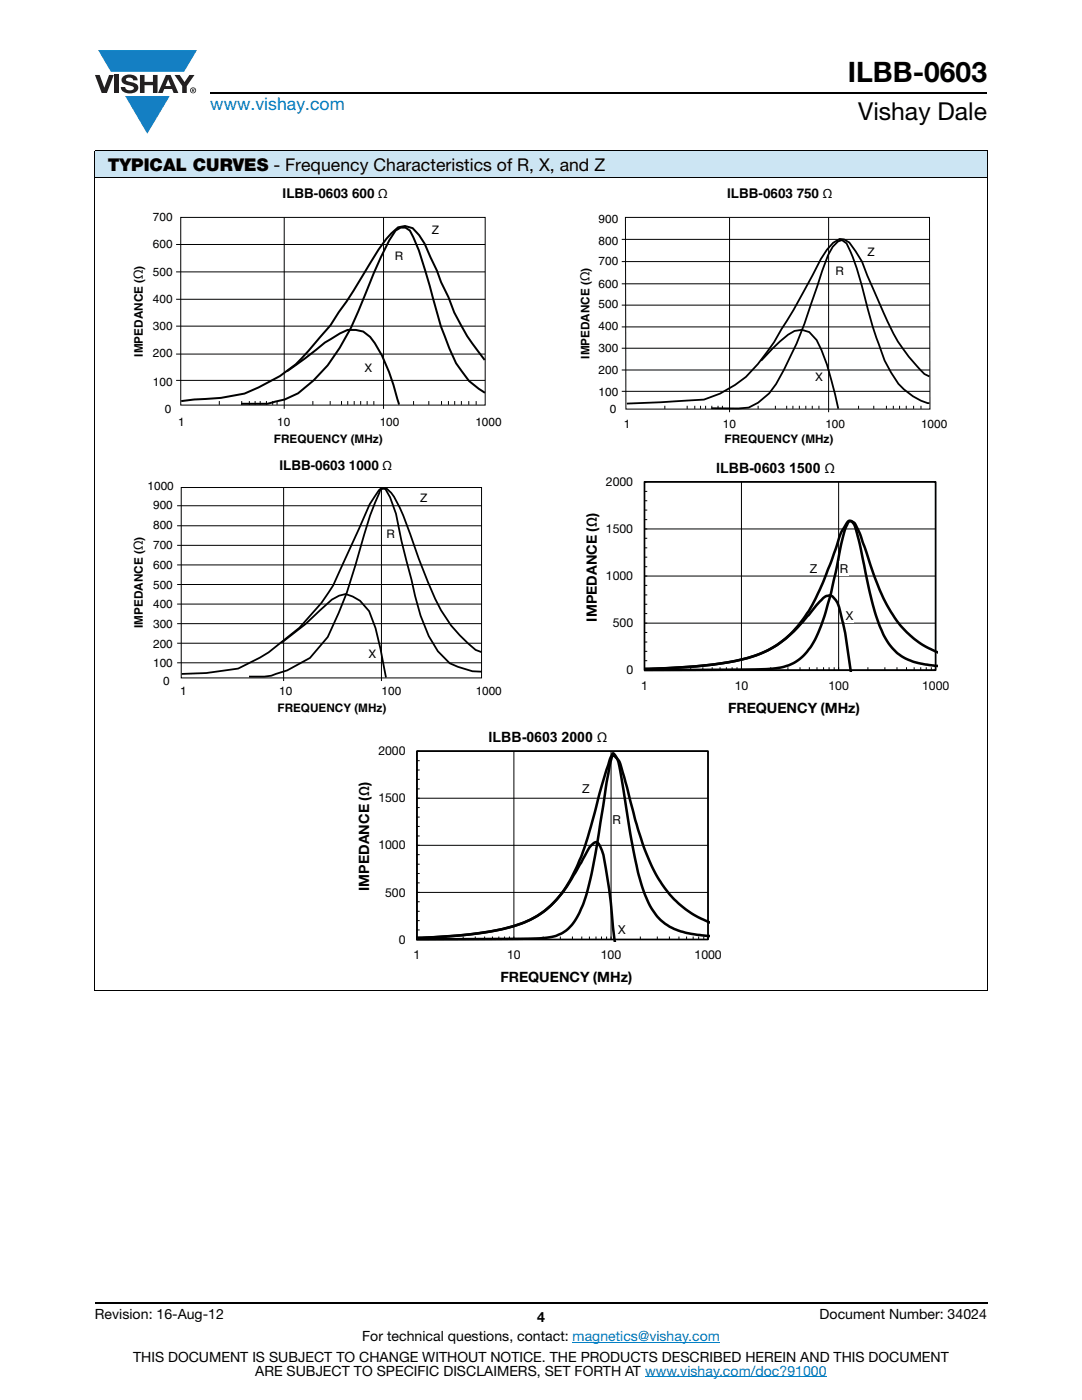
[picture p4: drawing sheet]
<svg xmlns="http://www.w3.org/2000/svg" width="216mm" height="279mm" viewBox="0 0 216 279" stroke-linecap="round" stroke-linejoin="round" font-family="sans-serif">
<g fill="#147fc3">
<path d="M19.6 10h19.7l-2.6 4.3h-1.1h-13.5z"/>
<path d="M25 19.2h8.9l-4.5 7.5z"/>
</g>
<g fill="#231f20">
<path d="M18.9 15h1l.9 2.5 1-2.5h.9l-1.4 3.6h-1z"/>
<path d="M22.9 15h.9v3.6h-.9z"/>
<path d="M24.6 15.3a2.1 2.1 0 0 1 2.8 .3l.1 .4h-.9a.79 .79 0 0 0-.7-.5 .79 .79 0 0 0-.8 .4l.3 .3 1 .2a1.08 1.08 0 0 1 1.2 1 1.08 1.08 0 0 1-1.1 1.2 1.73 1.73 0 0 1-2.4-1.2h.9a.96 .96 0 0 0 .8 .6 .96 .96 0 0 0 .9-.4 1.31 1.31 0 0 0-1.2-.6 1.03 1.03 0 0 1-1.1-.6 1.03 1.03 0 0 1 .2-1.1z"/>
<path d="M27.9 15h.9v1.3h1.7v-1.3h.9v3.6h-.9v-1.6h-1.7v1.6h-.9z"/>
<path d="M34.8 15h1.1l.9 1.4 1-1.4h1l-1.5 2.2v1.4h-.9v-1.4z"/>
<path d="M33.6 15.9l.5 1.3h-1.1zM33.1 15l-1.6 3.6h1l.3-.8h1.5l.3 .8h1l-1.6-3.6z"/>
<path d="M38.1 18a.46 .46 0 0 1 .9 0 .46 .46 0 0 1-.9 0zM37.9 18a.6 .6 0 0 0 1.2 0 .6 .6 0 0 0-1.2 0z"/>
<path d="M38.4 17.8h.2v.2h-.2zM38.3 17.7v.7h.1v-.3l.4 .3-.2-.3 .2-.2-.1-.2z"/>
</g>
<path d="M42 18.6h155M18.9 260h178.1" fill="none" stroke="#000" stroke-width=".36"/>
<path d="M114.3 267.9h29.3M128.7 274.8h36.3" fill="none" stroke="#007ec4" stroke-width=".2"/>
<path d="M18.9 30h178.1v5.5h-178.1z" fill="#cce5f3"/>
<path d="M18.9 30h178.1M18.9 35.5h178.1M18.9 30.1v167.6M197 30.1v167.6M18.9 197.8h178.1" fill="none" stroke="#000" stroke-width=".2"/>
<path d="M26.3 37.1h74.4v51.7h-74.4z" fill="#fff"/>
<g fill="none" stroke="#000" stroke-width=".2">
<path d="M35.1 59.7h61.7M35.1 54.3h61.7M35.1 48.8h61.7M36.1 43.4h60.7v37.4h-60.7zM56.7 43.4v38.2M76.5 43.4v38.2M35.1 75.9h61.7M35.1 70.7h61.7M35.1 65.1h61.7M43.8 80v.8M48.2 80v.8M49.8 80v.8"/>
<path d="M50.9 80v.8M51.9 80v.8M53.2 80v.8M54.4 80v.8M55.3 80v.8M62.4 80v.8M65.9 80v.8M68.1 80v.8M69.4 80v.8M70.7 80v.8M72 80v.8M73.3 80v.8"/>
<path d="M74.6 80v.8M82.5 80v.8M85.6 80v.8M88.1 80v.8M89.5 80v.8M90.7 80v.8M92.1 80v.8M93.5 80v.8M95 80v.8"/>
</g>
<path d="M57.3 74.1l5.8-4.3a29.4 29.4 0 0 1 6.2-4 4.8 4.8 0 0 1 5.5 2.7 40.5 40.5 0 0 1 4.7 11.9l.1 .3M96.7 71.8a39.2 39.2 0 0 1-7.2-12.5l-1.5-3-.8-2.3-2.5-5.4-1.1-1.7-1.3-1.4-1.5-.4-1.4 .3a21.9 21.9 0 0 0-5.5 7 98.5 98.5 0 0 1-6.3 9.9l-1.7 2.6-2 2.4a30.5 30.5 0 0 1-12.3 10l-2.8 1.2-4.7 .9-5.4 .3-2.5 .4M96.8 78.4l-3.2-2.4-2.6-3.5a67.2 67.2 0 0 1-5.2-15.4l-2.2-7.1-1.8-4-.9-.6h-1l-1 .6a65.4 65.4 0 0 0-6 12.6 53.4 53.4 0 0 1-7.5 14.3l-2.8 3-3.1 2.6-2.7 1.2-3.4 .9h-5.3" fill="none" stroke="#000" stroke-width=".4"/>
<path d="M115.4 37.1h74.3v51.7h-74.3z" fill="#fff"/>
<g fill="none" stroke="#000" stroke-width=".2">
<path d="M124.1 47.8h61.5M124.1 56.6h61.5M124.1 52.2h61.5M124.8 43.4h60.7l.1 38.2h-60.7zM145.6 43.5v38.8M165.3 43.4v38.9M124.1 78.1h61.5M124.1 73.8h61.5M124.1 69.5h61.5M124.1 65.2h61.5M124.1 60.9h61.5M132.7 81v.6"/>
<path d="M137.1 81v.6M138.6 81v.6M139.8 81v.6M140.8 81v.6M142 81v.6M143.3 81v.6M144.1 81v.6M151.3 81v.6M154.7 81v.6M157 81v.6M158.2 81v.6M159.5 81v.6"/>
<path d="M160.8 81v.6M162.1 81v.6M163.4 81v.6M171.3 81v.6M174.3 81v.6M176.9 81v.6M178.3 81v.6M179.5 81v.6M180.8 81v.6M182.3 81v.6M183.8 81v.6"/>
</g>
<path d="M151.9 72a43 43 0 0 1 5.3-5.2l1.3-.8 1.5-.2 1.5 .5 1.4 1.6a43.6 43.6 0 0 1 3.7 10.8l.7 2.9M185.5 75.1l-1-.5a35.2 35.2 0 0 1-8.2-12.1l-3.2-7.5-1.1-2.8-2.5-3.8-1.1-.6-.9-.1-1.2 .7-1.3 1.4-1.2 1.9a155.4 155.4 0 0 1-10.7 18.5 21.8 21.8 0 0 1-12.6 9.5l-15.4 .8M185.5 80.5a11.7 11.7 0 0 1-7.7-6.2l-1.3-2.4a172.1 172.1 0 0 1-5.4-17.9l-.9-2.5-1.3-2.9-.9-.7-.8 .3-1 1-1 1.7-3.3 9.6a73.7 73.7 0 0 1-7 16.1l-1.4 1.9-2.2 1.9-1.9 .9-2.1 .2h-5.4" fill="none" stroke="#000" stroke-width=".36"/>
<path d="M26.2 91.5h74.6v51.1h-74.6z" fill="#fff"/>
<path d="M36.2 97.3h59.9v38h-59.9zM56.6 97.2v38.7M76.1 97.2v38.7M35.3 112.7h60.8M35.3 108.8h60.8M35.3 104.9h60.8M35.3 100.9h60.8M35.3 116.6h60.8M35.3 132.3h60.8M35.3 128.4h60.8M35.3 124.5h60.8M35.3 120.6h60.8" fill="none" stroke="#000" stroke-width=".2"/>
<path d="M56.3 128.2l4.6-3.6 5.3-4.9 1.5-.8 1.3-.3 1.4 .5 1.4 .8 1.9 2.1 1.2 3.4 1 4.1 1.1 5.7M96.1 130.1l-1.2-.4a28.2 28.2 0 0 1-8.1-10.2l-3.2-8-1.8-5a30.1 30.1 0 0 0-3.7-8.1l-.9-.8-1-.2-.6 .4-1.8 2.9-7.3 16.1-2.4 3.5-4.3 5-6.2 4.9-1.7 1-4.4 2.2-6.3 .9-4.9 .2M96.2 134.1l-1.9-.1-2.9-.9-1.7-.7-2.3-2.4-1.8-3-1.7-4.1-1.1-3.9-2.7-11.1-1.1-5.4-1.2-3.3-1-1.7-.9 .1-2.1 5.3-4.6 15.3-1.6 4.1-2.2 4.8-3.5 4.2-4.6 2.5-3.2 1.1-1.3 .1h-3.1" fill="none" stroke="#000" stroke-width=".36"/>
<path d="M116.7 92h73.4v50.9h-73.4z" fill="#fff"/>
<g fill="none" stroke="#000" stroke-width=".2">
<path d="M128.6 96.2h58.1v37.6h-58.1zM128.6 99.9h.6M128.6 98.1h.6M147.9 96.2v37.6M167.3 96.2v37.6M128.6 115h58.1M128.6 105.6h58.1M128.6 118.7h.6M128.6 116.8h.6M128.6 113.1h.6M128.6 111.2h.6M128.6 109.3h.6"/>
<path d="M128.6 107.4h.6M128.6 103.7h.6M128.6 101.8h.6M128.6 124.4h58.1M128.6 131.9h.6M128.6 130h.6M128.6 128.1h.6M128.6 126.2h.6M128.6 122.5h.6M128.6 120.6h.6M134.4 133.2v.6M137.8 133.2v.6"/>
<path d="M140.2 133.2v.6M142.1 133.2v.6M143.7 133.2v.6M144.9 133.2v.6M146.1 133.2v.6M147.1 133.2v.6M153.8 133.2v.6M157.2 133.2v.6M159.6 133.2v.6M161.5 133.2v.6M163 133.2v.6M164.3 133.2v.6"/>
<path d="M165.4 133.2v.6M166.4 133.2v.6M173.2 133.2v.6M176.6 133.2v.6M179 133.2v.6M180.9 133.2v.6M182.4 133.2v.6M183.7 133.2v.6M184.8 133.2v.6M185.8 133.2v.6"/>
</g>
<path d="M128.6 96.2h58.1v37.6h-58.1z" fill="none" stroke="#000" stroke-width=".34"/>
<path d="M187.1 132.9l-3.8-.5-2.6-1-1.8-1.2-1.2-1.3-.9-1.4-1.3-2.8-1.3-3.8-2.6-12.1-.8-3.2a1.65 1.65 0 0 0-1.3-1.6 13.2 13.2 0 0 0-1.8 5.2l-1.9 9.3-2 6.5-1.1 2.5-1 1.7-1.4 1.7-1.6 1.2-1.4 .7-1.1 .3-3.3 .4-24.3 .2M187.1 130.2l-2.4-1.2-2.2-1.4-2.5-2.4-1.4-1.9-1.6-2.6-1.4-2.9-3.5-9.8a12.7 12.7 0 0 0-1.7-3.7 .88 .88 0 0 0-1-.4 .88 .88 0 0 0-.6 .8 14.3 14.3 0 0 0-2.1 5.1l-2.6 6.6-1.4 3.1-1.3 2.5-2.1 2.8-1.2 1.3-1.6 1.5-1.7 1.3-1.9 1-2 .9-2.4 .7-2.8 .6-7.5 .9-9.6 .5h1a93.6 93.6 0 0 0 18.8-2 21.8 21.8 0 0 0 12.7-8.5l.7-.7a13.8 13.8 0 0 1 3.1-3.4 1.2 1.2 0 0 1 1.2 .1 5.1 5.1 0 0 1 1.6 3.3 118.1 118.1 0 0 1 2.1 11.8" fill="none" stroke="#000" stroke-width=".51"/>
<g fill="#fff">
<path d="M161.6 111.9h1.5v2.8h-1.5z"/>
<path d="M168.8 121.4h1.6v2.8h-1.6z"/>
<path d="M167.6 112h1.8v2.8h-1.8z"/>
<path d="M71.3 145.7h73.4v50.9h-73.4z"/>
</g>
<g fill="none" stroke="#000" stroke-width=".2">
<path d="M83.2 149.9h58.1v37.6h-58.1zM83.2 157.4h.5M83.2 155.5h.5M83.2 153.7h.5M83.2 151.8h.5M102.5 149.9v37.6M121.9 149.9v37.6M141.3 159.3h-58.1M83.2 180h.5M83.2 176.2h.5M83.2 174.3h.5M83.2 172.5h.5"/>
<path d="M83.2 170.6h.5M83.2 166.8h.5M83.2 164.9h.5M83.2 163.1h.5M83.2 161.2h.5M141.3 178.1h-58.1M141.3 168.7h-58.1M83.2 185.6h.5M83.2 183.7h.5M83.2 181.9h.5M89 186.9v.6M92.4 186.9v.6"/>
<path d="M94.8 186.9v.6M96.7 186.9v.6M98.3 186.9v.6M99.5 186.9v.6M100.7 186.9v.6M101.7 186.9v.6M108.4 186.9v.6M111.8 186.9v.6M114.2 186.9v.6M116.1 186.9v.6M117.6 186.9v.6M118.9 186.9v.6"/>
<path d="M120 186.9v.6M121 186.9v.6M127.8 186.9v.6M131.2 186.9v.6M133.6 186.9v.6M135.5 186.9v.6M137 186.9v.6M138.3 186.9v.6M139.4 186.9v.6M140.4 186.9v.6"/>
</g>
<path d="M83.2 149.9h58.1v37.6h-58.1z" fill="none" stroke="#000" stroke-width=".34"/>
<path d="M141.7 186.8l-4.8-.6-1.6-.5-1.6-.7-1.1-.7-1.3-1.3-1.6-2.3-1.3-2.8-1.2-4.1-1.4-7.4-2.1-13.1a3.5 3.5 0 0 0-.9-2.2l-.5-.6-.6 2.1-2.9 17.6-1.6 7.6-.8 2.6-.7 1.7-.8 1.4-.9 1.2a8.2 8.2 0 0 1-6.7 2.6l-24.1 .2M141.7 184.1l-3.3-1.6-2.8-2-2-2.1-2.3-3.3-1.4-2.5-1.6-3.9-1.6-5.1-2.2-8.6a10.2 10.2 0 0 0-1.7-4.2l-.5-.5-.6 1.2-2.1 6.8-2.3 8.7-1.2 3.7-.9 2.1-1.3 2.6-1.3 2.2-1.4 1.7-1.6 1.7-1.8 1.4-2 1.2-2.2 .9-3.2 .9-3.5 .7-3.9 .5-9.8 .6a89.3 89.3 0 0 0 18.7-2.2 18.9 18.9 0 0 0 12.5-10.3l1.6-2.5a11.1 11.1 0 0 1 2.5-4l.3-.1h.4a8.2 8.2 0 0 1 1.6 4.7l.9 5.5 1 9.6" fill="none" stroke="#000" stroke-width=".51"/>
<g fill="#fff">
<path d="M116.2 155.9h1.5v2.8h-1.5z"/>
<path d="M123.4 184h1.6v2.9h-1.6z"/>
<path d="M122.2 162.2h1.8v2.8h-1.8z"/>
</g>
<text font-size="5.6" x="169.2" y="16.4">ILBB-0603</text>
<text font-size="4.9" x="171.3" y="24">Vishay Dale</text>
<text font-size="3.5" fill="#007ec4" x="42" y="21.9">www.vishay.com</text>
<text font-size="3.5" x="21.5" y="34.1">TYPICAL CURVES - Frequency Characteristics of R, X, and Z</text>
<g font-size="2.8">
<text x="142.9" y="94.4">ILBB-0603 1500 Ω</text>
<text x="119.1" y="124" transform="rotate(-90 119.1 124)">IMPEDANCE (Ω)</text>
<text x="145.3" y="142.3">FREQUENCY (MHz)</text>
<text x="97.5" y="148.1">ILBB-0603 2000 Ω</text>
<text x="73.7" y="177.8" transform="rotate(-90 73.7 177.8)">IMPEDANCE (Ω)</text>
<text x="99.9" y="196">FREQUENCY (MHz)</text>
<text x="18.9" y="263.3">Revision: 16-Aug-12</text>
<text x="107.2" y="263.8">4</text>
<text x="163.6" y="263.3">Document Number: 34024</text>
<text x="72.3" y="267.7">For technical questions, contact: magnetics@vishay.com</text>
<text x="26.5" y="271.7">THIS DOCUMENT IS SUBJECT TO CHANGE WITHOUT NOTICE. THE PRODUCTS DESCRIBED HEREIN AND THIS DOCUMENT</text>
<text x="50.9" y="274.6">ARE SUBJECT TO SPECIFIC DISCLAIMERS, SET FORTH AT www.vishay.com/doc?91000</text>
</g>
<g font-size="2.7">
<text x="56.4" y="39.4">ILBB-0603 600 Ω</text>
<text x="145.1" y="39.4">ILBB-0603 750 Ω</text>
<text x="28.5" y="55.7" transform="rotate(-90 28.5 55.7)">Ω</text>
<text x="117.6" y="56.1" transform="rotate(-90 117.6 56.1)">Ω</text>
<text x="55.8" y="93.8">ILBB-0603 1000 Ω</text>
<text x="28.5" y="109.8" transform="rotate(-90 28.5 109.8)">Ω</text>
</g>
<g font-size="2.5">
<text x="120.9" y="97">2000</text>
<text x="120.9" y="106.4">1500</text>
<text x="120.9" y="115.8">1000</text>
<text x="161.6" y="114.3">Z</text>
<text x="167.6" y="114.3">R</text>
<text x="122.3" y="125.2">500</text>
<text x="168.8" y="123.7">X</text>
<text x="125" y="134.6">0</text>
<text x="127.9" y="137.7">1</text>
<text x="146.6" y="137.7">10</text>
<text x="165.3" y="137.7">100</text>
<text x="184" y="137.7">1000</text>
<text x="75.5" y="150.7">2000</text>
<text x="75.5" y="160.1">1500</text>
<text x="116.2" y="158.3">Z</text>
<text x="122.2" y="164.5">R</text>
<text x="75.5" y="169.5">1000</text>
<text x="76.9" y="178.9">500</text>
<text x="79.6" y="188.3">0</text>
<text x="82.5" y="191.4">1</text>
<text x="101.2" y="191.4">10</text>
<text x="119.9" y="191.4">100</text>
<text x="123.4" y="186.4">X</text>
<text x="138.6" y="191.4">1000</text>
</g>
<g font-size="2.3">
<text x="30.5" y="44.1">700</text>
<text x="86.2" y="46.8">Z</text>
<text x="119.4" y="44.5">900</text>
<text x="28.5" y="53.8" transform="rotate(-90 28.5 53.8)">)</text>
<text x="30.5" y="49.5">600</text>
<text x="78.8" y="51.8">R</text>
<text x="119.4" y="48.8">800</text>
<text x="119.4" y="52.8">700</text>
<text x="173.1" y="51.2">Z</text>
<text x="30.5" y="55.2">500</text>
<text x="117.6" y="54.2" transform="rotate(-90 117.6 54.2)">)</text>
<text x="119.4" y="57.5">600</text>
<text x="166.7" y="54.8">R</text>
<text x="30.5" y="60.5">400</text>
<text x="30.5" y="65.9">300</text>
<text x="119.4" y="61.5">500</text>
<text x="119.4" y="65.9">400</text>
<text x="28.5" y="71.2" transform="rotate(-90 28.5 71.2)">IMPEDANCE (</text>
<text x="30.5" y="71.3">200</text>
<text x="117.6" y="71.6" transform="rotate(-90 117.6 71.6)">IMPEDANCE (</text>
<text x="119.4" y="70.3">300</text>
<text x="30.5" y="77">100</text>
<text x="72.8" y="74.3">X</text>
<text x="119.4" y="74.6">200</text>
<text x="162.7" y="76">X</text>
<text x="32.9" y="82.3">0</text>
<text x="119.4" y="79">100</text>
<text x="121.7" y="82.5">0</text>
<text x="35.5" y="85">1</text>
<text x="54.7" y="88.4">FREQUENCY (MHz)</text>
<text x="55.3" y="85">10</text>
<text x="75.8" y="85">100</text>
<text x="94.9" y="85">1000</text>
<text x="124.5" y="85.3">1</text>
<text x="144.2" y="85.3">10</text>
<text x="144.6" y="88.4">FREQUENCY (MHz)</text>
<text x="164.7" y="85.3">100</text>
<text x="183.8" y="85.3">1000</text>
<text x="29.5" y="97.9">1000</text>
<text x="30.6" y="101.6">900</text>
<text x="83.9" y="100.2">Z</text>
<text x="28.5" y="107.9" transform="rotate(-90 28.5 107.9)">)</text>
<text x="30.6" y="105.6">800</text>
<text x="77.2" y="107.5">R</text>
<text x="30.6" y="109.6">700</text>
<text x="30.6" y="113.6">600</text>
<text x="30.6" y="117.6">500</text>
<text x="28.5" y="125.3" transform="rotate(-90 28.5 125.3)">IMPEDANCE (</text>
<text x="30.6" y="121.3">400</text>
<text x="30.6" y="125.4">300</text>
<text x="30.6" y="129.4">200</text>
<text x="73.5" y="131.3">X</text>
<text x="30.6" y="133.1">100</text>
<text x="32.6" y="136.7">0</text>
<text x="35.9" y="138.8">1</text>
<text x="55.4" y="142.1">FREQUENCY (MHz)</text>
<text x="55.7" y="138.8">10</text>
<text x="76.1" y="138.8">100</text>
<text x="94.9" y="138.8">1000</text>
</g>
</svg>
